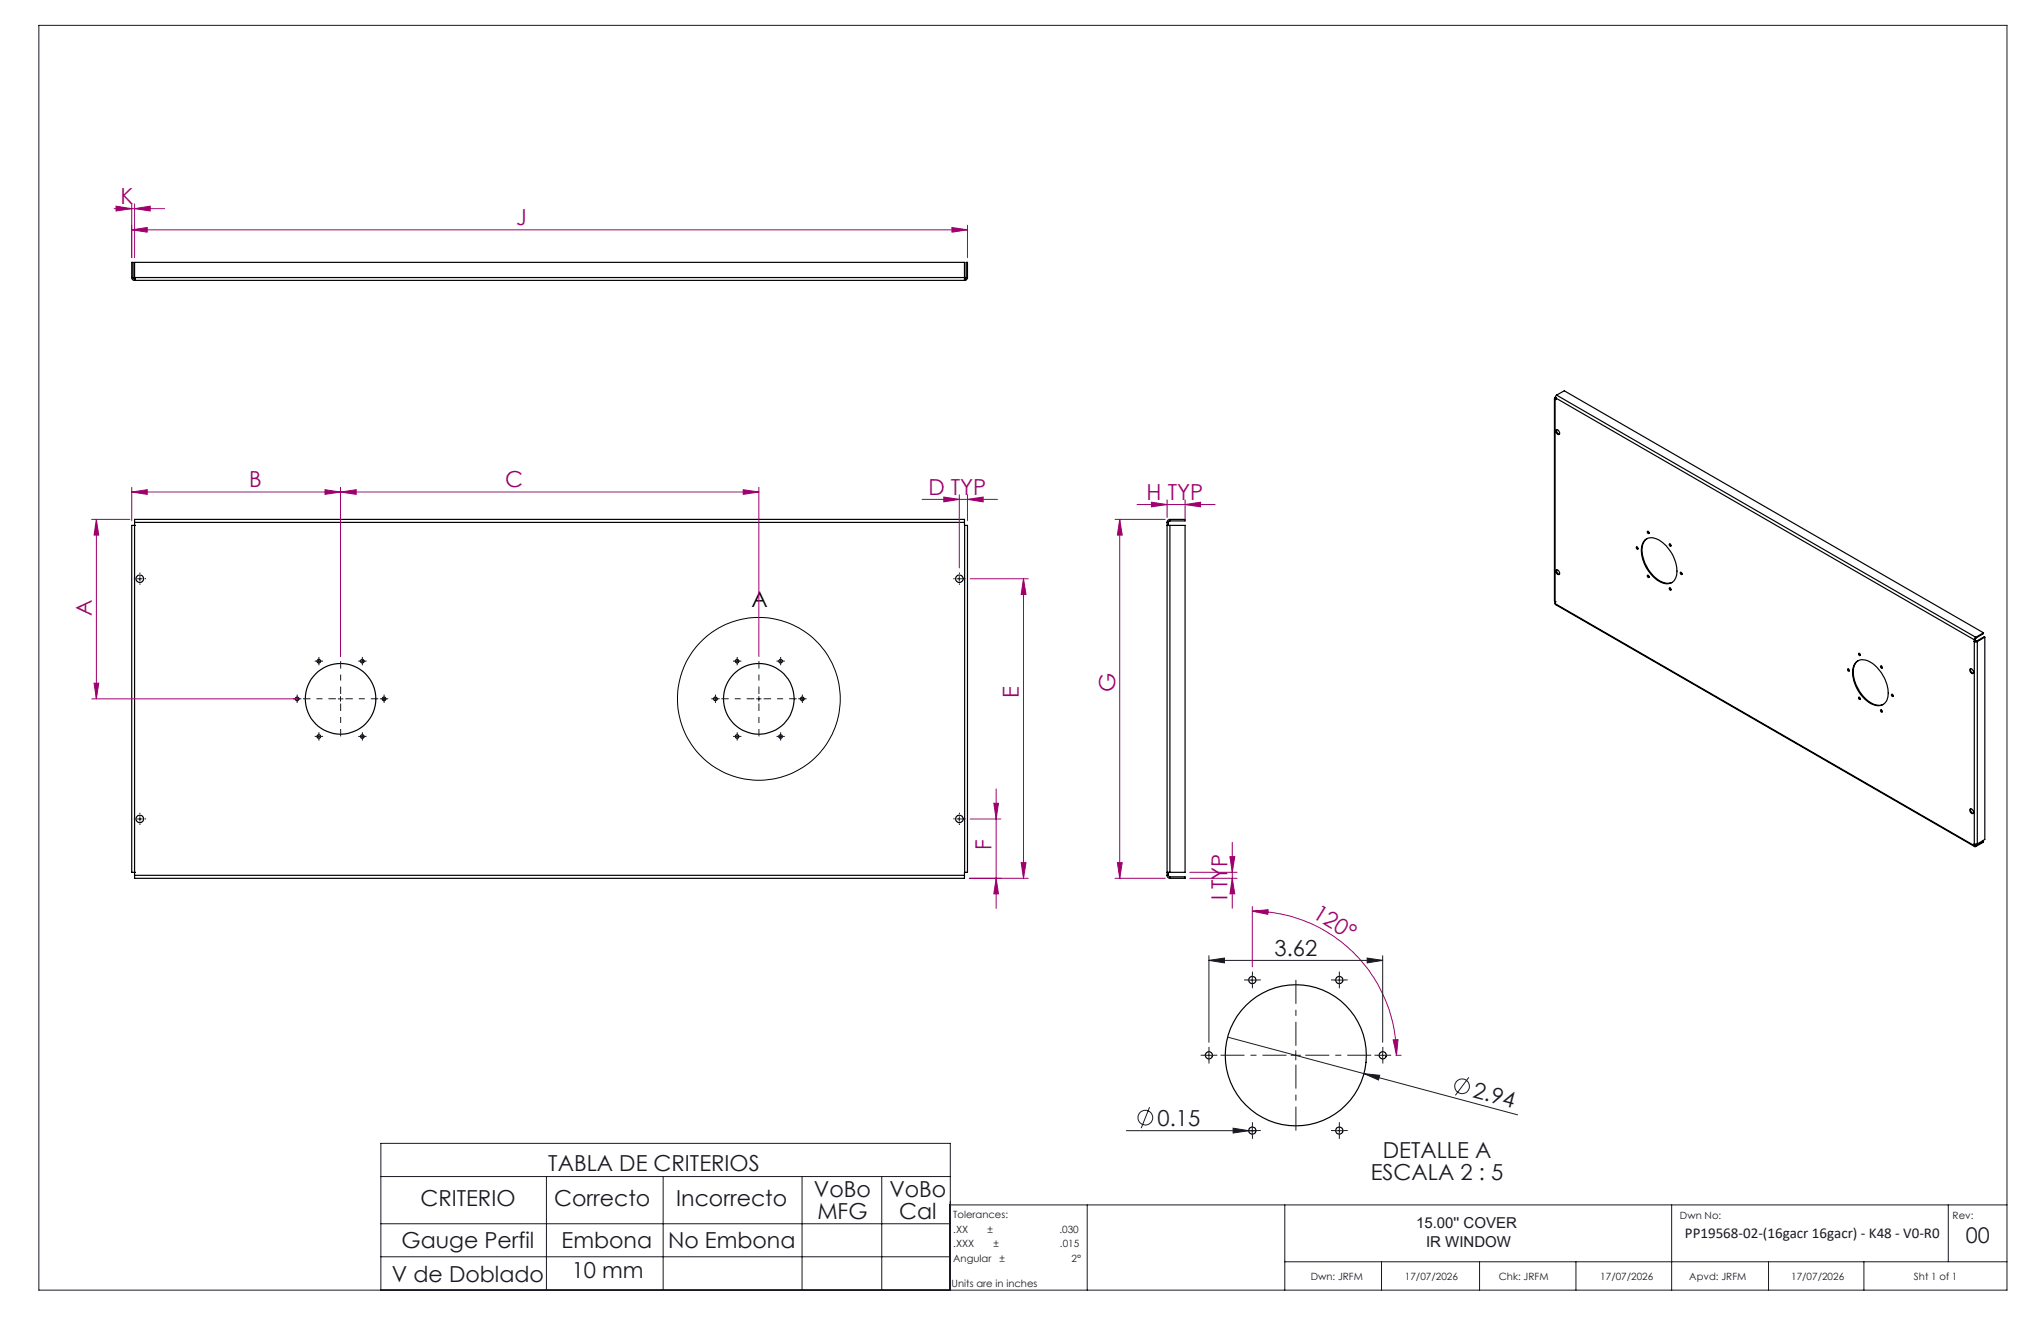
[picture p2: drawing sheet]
<svg xmlns="http://www.w3.org/2000/svg" width="432mm" height="279mm" viewBox="0 0 432 279" stroke-linecap="round" stroke-linejoin="round" font-family="sans-serif">
<g fill="none" stroke="#191924" stroke-width=".21">
<path d="M8.2 5.4h416.4v267.5h-416.4zM29.1 122.4h1M29.6 121.9v1M67 139.8h.9M67.5 139.3v1M76.1 139.8h1.1M76.7 139.3v1M155.4 139.8h1.1M156 139.3v1M164.6 139.8h1M165.1 139.3v1M202.5 122.4h.9"/>
<path d="M203 121.9v1M62.4 147.8h1M62.9 147.3v1M67 155.8h.9M67.5 155.3v1M71.5 147.8h1.1M72 147.3v1M76.1 155.8h1.1M76.7 155.3v1M80.8 147.8h.9M81.2 147.3v1M150.8 147.8h1"/>
<path d="M151.3 147.3v1M155.4 155.8h1.1M156 155.3v1M160.1 147.8h.9M160.5 147.3v1M164.6 155.8h1M165.1 155.3v1M169.2 147.8h1.1M169.7 147.3v1M29.1 173.2h1M29.6 172.7v1M202.5 173.2h.9"/>
<path d="M203 172.7v1M255.8 203.1l3.2-.5v1.1zM255.8 202.1v18.4M255.8 203.1h36.7M259.7 219.4l28.9 7.7M263.9 207.3h2.1M264.9 206.3v2M282.3 207.3h2M283.4 206.3v2M289.2 202.6l3.3 .5-3.3 .6zM292.5 202.1v18.4M238.3 239.1h27.7"/>
<path d="M243.2 234.2l-1.8 4.4M254.7 223.2h2.1M255.8 222.2v2M260.9 238.6l3.3 .5-3.3 .5zM264.9 238.1v2M273.2 223.2h1.9M274.1 222.2v2M282.3 239.1h2M283.4 238.1v2M288.6 227.1l3.3 .3-.3 1zM288.6 227.1l32.5 8.7M291.5 223.2h2"/>
<path d="M292.5 222.2v2M310.8 227.9l-2.9 3.8M80.6 248.8h120.4M80.6 258.8h120.4M115.6 248.8v24M140.3 248.8v24M169.7 248.8v24M186.5 248.8v24M230 254.8v18.1M271.8 254.8v18.1M353.7 254.8v18.1M412.2 254.8v12.1"/>
<path d="M424.6 254.8h-223.7v18.1M80.6 272.8v-31h120.4v31M80.6 265.8h120.4M271.8 266.9h152.8M292.3 266.9v6M313 266.9v6M333.4 266.9v6M374.2 266.9v6M394.3 266.9v6"/>
<circle cx="242.3" cy="236.4" r="1.55"/>
<circle cx="309.3" cy="229.8" r="1.56"/>
</g>
<g fill="none" stroke="#000" stroke-width=".25">
<path d="M27.9 58.7a.6 .6 0 0 0 .6 .6M27.9 58.7v-3.2h.3v3.2M27.9 58.7h.3M28.2 58.7l.3 .3M28.5 58.7v.6M28.5 59h.1M28.5 59.3h.1M28.5 58.7v-3.2h175.5v3.2M28.5 59v.3M28.5 58.7h175.5M28.5 59.3h175.6M204 58.7v.6"/>
<path d="M204 59h.1M204.1 59v.3M204.4 58.7l-.3 .3M204.4 58.7v-3.2h.3v3.2M204.4 58.7h.3M204.7 58.7a.6 .6 0 0 1-.6 .6M328.9 84.3v42.8l.1 .2M329 84.5h.1M329 84.1l-.1 .2 .1 .2M329 84.1h.1M329 84.1l88.7 51.2M329 84.1v43.6"/>
<path d="M329.3 90.9a.58 .58 0 0 1 .6 .4 .58 .58 0 0 1-.2 .6 .75 .75 0 0 1-.4-1zM329.3 83.6l-.3 .5M329.3 83.6l88.7 51.2M329.3 83.6l1.6-.9 88.7 51.1M329.4 90.9a.75 .75 0 0 0 .5 .9M28.5 111.1h-.6v73.4h.6M28.5 111.1h.1M28.5 110.5v-.6h175.5v.6M28.5 110.5v74.6M28.5 110.5h175.5M204 110.5l.1 .6M204.1 111.1h.6v73.4h-.6"/>
<path d="M204.1 111.1v73.4M246.9 111.1h.6M246.9 110.5h.3M246.9 110.5v74.6M247.2 110.5v.6M247.5 110.2l-.3 .3M247.5 109.9a.6 .6 0 0 0-.6 .6M247.5 111.1h3.2v73.4h-3.2M247.5 109.9h3.2v.3h-3.2M247.5 109.9v.3M247.5 111.1v73.4M346.2 115.7h.1a.28 .28 0 0 1 .2 .2 .28 .28 0 0 1-.1 .3l-.2-.2z"/>
<path d="M346.3 115.7l.3 .4M347.9 114.4a2.51 2.51 0 0 1 3.5 .1 7.8 7.8 0 0 1 3.2 7.5 2.2 2.2 0 0 1-3.6 .9 7.8 7.8 0 0 1-3.6-7.6zM348.4 113.9a3.2 3.2 0 0 0-.8 3.8 7.6 7.6 0 0 0 4.6 5.6l.8 .1 .8-.2M348.5 112.4a.24 .24 0 0 1 .4 .2 .24 .24 0 0 1-.2 .3zM348.7 112.4l.2 .3M353.2 115.1a.23 .23 0 0 1 .3 .1 .23 .23 0 0 1-.2 .3zM353.3 115l.2 .4M329 127.3h.1M329 127.7l.1 .2 88.7 51.2M329 127.7l88.7 51.2M329.2 120.6a.58 .58 0 0 1 .6 .3 .58 .58 0 0 1 0 .6 .68 .68 0 0 1-.6-.9zM329.4 120.5a.79 .79 0 0 0 .5 1"/>
<path d="M348.5 121.7a.24 .24 0 0 1 .4 .1 .24 .24 0 0 1-.2 .3zM348.7 121.7l.2 .4M353.3 124.4l.2 .3M355.5 121h.1a.24 .24 0 0 1 .2 .2 .24 .24 0 0 1-.1 .3l-.2-.3zM355.6 121l.2 .4M393.1 139.7a3.3 3.3 0 0 0-.8 3.8 7.6 7.6 0 0 0 4.6 5.6l.8 .1 .8-.2M393.2 138.2a.23 .23 0 0 1 .3 .1 .23 .23 0 0 1-.1 .3zM393.3 138.2l.3 .4M417.7 135.7h.1M417.7 135.7h.6M417.7 135.3v43.6M417.8 135.2l-.1 .1"/>
<path d="M417.8 135.6l-.1 .1M417.8 135.2v.4M417.8 135.6h.1M417.9 135.6h.2M417.9 135.6l-.2 .1M418 134.8l-.3 .5M418 135l-.2 .2M418 134.8v.2M418.1 135.6l.2 .1M418.3 135.7v42.8M419.6 133.8v.2l-1.6 1M419.6 133.8l-1.6 1"/>
<path d="M419.9 134.8l-.1-.1-1.7 .9M419.9 134.8l-1.6 .9M419.9 134.8v42.8l-1.6 .9M390.9 141.5a.24 .24 0 0 1 .3 .2 .24 .24 0 0 1-.1 .3zM391 141.5l.3 .4M392.6 140.2a2.82 2.82 0 0 1 3.9 .3 7.8 7.8 0 0 1 2.8 7.2 2.1 2.1 0 0 1-3.2 1.2 7.9 7.9 0 0 1-4.1-7.5zM393.2 147.5h.1a.28 .28 0 0 1 .2 .2 .28 .28 0 0 1 0 .3l-.3-.2zM393.3 147.5l.3 .3M397.9 150.1h.1a.28 .28 0 0 1 .2 .2 .28 .28 0 0 1-.1 .3l-.2-.1zM398 140.9l.2 .4M398 150.1l.2 .4M400.2 146.9a.22 .22 0 0 1 .3 .1 .22 .22 0 0 1-.2 .2z"/>
<path d="M400.3 146.9l.2 .3M416.8 141.5a.57 .57 0 0 1 .7 .3 .57 .57 0 0 1-.2 .7 .75 .75 0 0 1-.5-1zM416.9 141.4a.7 .7 0 0 0 .6 1M416.8 171.1a.63 .63 0 0 1 .6 1 .67 .67 0 0 1-.6-1zM416.9 171.1a.73 .73 0 0 0 .6 .9M417.7 178.5h.6M417.7 178.9v.1h.3M417.8 178.8l.2 .1M417.8 178.5v.3M417.8 178.8l-.1 .1M418 178.9v.1M419.5 177.8l.1 .1"/>
<path d="M419.6 177.9v.2l-1.6 .9M419.6 177.9l-1.6 1M28.5 184.5h.1M28.5 185.1v.7h175.5v-.7M28.5 185.1h175.5M204.1 184.5l-.1 .6M246.9 184.5h.6M246.9 185.1a.6 .6 0 0 0 .6 .7M246.9 185.1h.3M247.2 185.1l.3 .4M247.2 184.5v.6M247.5 185.5h3.2v.3h-3.2"/>
<path d="M247.5 185.5v.3"/>
<circle cx="29.6" cy="122.4" r=".8"/>
<circle cx="67.4" cy="139.9" r=".39"/>
<circle cx="76.6" cy="139.8" r=".38"/>
<circle cx="155.9" cy="139.8" r=".38"/>
<circle cx="165.1" cy="139.8" r=".38"/>
<circle cx="203" cy="122.4" r=".8"/>
<circle cx="353.4" cy="124.5" r=".22"/>
<circle cx="62.9" cy="147.8" r=".39"/>
<circle cx="67.5" cy="155.8" r=".38"/>
<circle cx="72" cy="147.8" r="7.5"/>
<circle cx="76.6" cy="155.8" r=".37"/>
<circle cx="81.2" cy="147.8" r=".39"/>
<circle cx="151.3" cy="147.8" r=".38"/>
<circle cx="155.9" cy="155.8" r=".37"/>
<circle cx="160.5" cy="147.8" r="7.5"/>
<circle cx="165.2" cy="155.8" r=".37"/>
<circle cx="169.7" cy="147.8" r=".38"/>
<circle cx="398.1" cy="141.1" r=".22"/>
<circle cx="29.6" cy="173.2" r=".8"/>
<circle cx="203" cy="173.2" r=".8"/>
<circle cx="264.9" cy="207.3" r=".76"/>
<circle cx="283.4" cy="207.3" r=".76"/>
<circle cx="255.8" cy="223.2" r=".76"/>
<circle cx="264.9" cy="239.1" r=".76"/>
<circle cx="274.1" cy="223.2" r="14.9"/>
<circle cx="283.4" cy="239.1" r=".76"/>
<circle cx="292.5" cy="223.2" r=".76"/>
</g>
<circle cx="160.5" cy="147.8" r="17.2" fill="none" stroke="#000" stroke-width=".21"/>
<g fill="none" stroke="#a0006e" stroke-width=".21">
<path d="M24.2 44.1h10.6M24.6 43.6l3.3 .5-3.3 .5zM27.9 48.6l3.3-.5v1zM27.9 43.1v11.4M27.9 48.6h176.8M28.5 44.1l3.3-.5v1zM28.5 43.1v11.4M201.4 48.1l3.3 .5-3.3 .5zM204.7 47.6v6.9M19.4 109.9h8.1M20.4 109.9l.5 3.3h-1zM20.4 109.9v37.9"/>
<path d="M27.9 104.1l3.3-.5v1zM27.9 103.1v7M27.9 104.1h132.6M68.8 103.6l3.2 .5-3.2 .5zM72 104.1l3.4-.5v1zM72 103.1v35.8M157.2 103.6l3.3 .5-3.3 .5zM160.5 103.1v35.8M195.1 105.6h15.9M199.7 105.1l3.3 .5-3.3 .6zM203 104.6v15.5M204.7 105.6l3.3-.5v1.1z"/>
<path d="M204.7 104.6v5.5M235.9 109.9h10.6M236.9 109.9l.5 3.3h-1zM236.9 109.9v75.9M240.6 106.7h16.5M243.6 106.2l3.3 .5-3.3 .5zM246.9 105.7v3.8M250.7 106.7l3.3-.5v1zM250.7 105.7v4.4M205.2 122.4h12.4M216.5 122.4l.6 3.3h-1.1zM216.5 122.4v63.4"/>
<path d="M19.4 147.8h43.7M19.9 144.5h1l-.5 3.3zM205.2 173.2h6.5M210.3 169.9h.9l-.5 3.3zM210.7 166.9v25.2M260.7 178.2v13.9M205.1 185.8h12.5M210.7 185.8l.5 3.3h-.9zM216 182.5h1.1l-.6 3.3zM235.9 185.8h10.6M236.4 182.5h1l-.5 3.3zM251.7 185.8h10"/>
<path d="M251.7 184.5h10M260.2 181.2h1l-.5 3.3zM260.7 185.8l.5 3.3h-1zM264.9 192.7l3.4-.3-.1 1zM264.9 192.7a30.5 30.5 0 0 1 30.6 30.5M264.9 191.7v12.8M294.7 219.9h1.1l-.3 3.3zM295.3 223.2h1.1"/>
</g>
<g fill="none" stroke="#191924" stroke-width=".21" stroke-dasharray="15.2 1.3 1.3 1.3" stroke-linecap="butt">
<path d="M28.6 122.4h-.3M29.6 121.4v-.3M29.6 123.4v.3M30.6 122.4h.3M67 139.8h-.4M67.5 139.3v-.4M68 139.8h.4M76.2 139.8h-.4M76.7 139.3v-.4M77.2 139.8h.3M155.5 139.8h-.4M156 139.3v-.4"/>
<path d="M156.5 139.8h.3M164.7 139.8h-.4M165.2 139.3v-.4M165.7 139.8h.3M202 122.4h-.3M203 121.4v-.3M203 123.4v.3M204 122.4h.3M62.4 147.8h-.4M62.9 147.3v-.4M62.9 148.3v.4M63.4 147.8h.4"/>
<path d="M67 155.8h-.4M67.5 155.3v-.4M67.5 156.3v.3M67.5 140.3v.4M68 155.8h.4M76.2 155.8h-.4M76.7 155.3v-.4M76.7 156.3v.3M76.7 140.3v.4M77.2 155.8h.3M80.8 147.8h-.4M81.3 147.3v-.4"/>
<path d="M81.3 148.3v.4M81.8 147.8h.3M150.9 147.8h-.4M151.4 147.3v-.4M151.4 148.3v.4M151.9 147.8h.3M155.5 155.8h-.4M156 140.3v.4M156 155.3v-.4M156 156.3v.3M156.5 155.8h.3M164.7 155.8h-.4"/>
<path d="M165.2 155.3v-.4M165.2 156.3v.3M165.2 140.3v.4M165.7 155.8h.3M169.3 147.8h-.4M169.8 147.3v-.4M169.8 148.3v.4M170.3 147.8h.3M28.6 173.2h-.3M29.6 172.2v-.3M29.6 174.2v.3M30.6 173.2h.3"/>
<path d="M202 173.2h-.3M203 172.2v-.3M203 174.2v.3M204 173.2h.3M264 207.3h-.8M265 206.3v-.8M265 208.3v.7M266 207.3h.7M282.4 207.3h-.8M283.4 206.3v-.8M283.4 208.3v.7M284.4 207.3h.7"/>
<path d="M254.8 223.2h-.8M255.8 222.2v-.8M255.8 224.2v.8M256.8 223.2h.7M264 239.1h-.8M265 238.1v-.7M266 239.1h.7M282.4 239.1h-.8M283.4 238.1v-.7M284.4 239.1h.7M291.6 223.2h-.8M292.6 222.2v-.8"/>
<path d="M292.6 224.2v.8M293.6 223.2h.7M265 240.1v.8M283.4 240.1v.8"/>
</g>
<path d="M272.2 223.2h-14M274.2 221.2v-13.9M274.2 225.2v13.9M276.2 223.2h13.9" fill="none" stroke="#191924" stroke-width=".21" stroke-dasharray="15.2 1.3 1.3 1.3" stroke-dashoffset="10.2" stroke-linecap="butt"/>
<path d="M71.1 147.8h-7M72.1 146.8v-7M72.1 148.8v7M73.1 147.8h6.9M159.6 147.8h-7M160.6 146.8v-7M160.6 148.8v7M161.6 147.8h6.9" fill="none" stroke="#191924" stroke-width=".21" stroke-dasharray="15.2 1.3 1.3 1.3" stroke-dashoffset="13.7" stroke-linecap="butt"/>
<g fill="#191924">
<path d="M260.9 238.6l3.3 .5-3.3 .5z"/>
<path d="M288.6 227.1l3.3 .3-.3 1z"/>
<path d="M255.8 203.1l3.2-.5v1.1zM289.2 202.6l3.3 .5-3.3 .6z"/>
</g>
<g fill="#a0006e">
<path d="M294.7 219.9h1.1l-.3 3.3zM264.9 192.7l3.4-.3-.1 1z"/>
<path d="M204.7 105.6l3.3-.5v1.1zM199.7 105.1l3.3 .5-3.3 .6z"/>
<path d="M27.9 104.1l3.3-.5v1zM68.8 103.6l3.2 .5-3.2 .5zM72 104.1l3.4-.5v1zM157.2 103.6l3.3 .5-3.3 .5zM243.6 106.2l3.3 .5-3.3 .5zM250.7 106.7l3.3-.5v1zM24.6 43.6l3.3 .5-3.3 .5zM28.5 44.1l3.3-.5v1z"/>
<path d="M19.9 144.5h1l-.5 3.3zM20.4 109.9l.5 3.3h-1z"/>
<path d="M216.5 122.4l.6 3.3h-1.1zM216 182.5h1.1l-.6 3.3zM210.3 169.9h.9l-.5 3.3zM210.7 185.8l.5 3.3h-.9zM236.9 109.9l.5 3.3h-1zM236.4 182.5h1l-.5 3.3zM260.2 181.2h1l-.5 3.3zM260.7 185.8l.5 3.3h-1z"/>
<path d="M27.9 48.6l3.3-.5v1zM201.4 48.1l3.3 .5-3.3 .5z"/>
</g>
<g font-size="4.7" fill="#a0006e">
<text x="25.5" y="43.1">K</text>
<text x="109.2" y="47.6">J</text>
<text x="52.7" y="103">B</text>
<text x="106.9" y="103">C</text>
<text x="196.4" y="104.6">D TYP</text>
<text x="242.6" y="105.7">H TYP</text>
<text x="19.4" y="130.3" transform="rotate(-90 19.4 130.3)">A</text>
<text x="215.6" y="147.7" transform="rotate(-90 215.6 147.7)">E</text>
<text x="235.9" y="146.4" transform="rotate(-90 235.9 146.4)">G</text>
<text x="209.8" y="179.7" transform="rotate(-90 209.8 179.7)">F</text>
<text x="259.7" y="190.4" transform="rotate(-90 259.7 190.4)">I TYP</text>
<text x="277.5" y="193.9" transform="rotate(32 277.5 193.9)">120°</text>
</g>
<text font-size="4.7" x="159" y="128.3">A</text>
<g font-size="4.7" fill="#191924">
<text x="269.6" y="202.1">3.62</text>
<text x="311.4" y="232.1" transform="rotate(15 311.4 232.1)">2.94</text>
<text x="244.9" y="238.1">0.15</text>
<text x="292.5" y="244.9">DETALLE A</text>
<text x="116" y="247.6">TABLA DE CRITERIOS</text>
<text x="290" y="249.5">ESCALA 2 : 5</text>
<text x="88.9" y="255">CRITERIO</text>
<text x="117.3" y="255">Correcto</text>
<text x="143.1" y="255">Incorrecto</text>
<text x="172.2" y="253.3">VoBo</text>
<text x="172.9" y="257.8">MFG</text>
<text x="188.2" y="253.3">VoBo</text>
<text x="190.2" y="257.8">Cal</text>
<text x="85" y="264">Gauge Perfil</text>
<text x="118.8" y="264">Embona</text>
<text x="141.3" y="264">No Embona</text>
<text x="82.9" y="271.2">V de Doblado</text>
<text x="121" y="270.2">10 mm</text>
</g>
<text font-size="4.6" fill="#191924" x="415.9" y="263">00</text>
<g font-size="3.2" fill="#191924">
<text x="299.6" y="259.6">15.00'' COVER</text>
<text x="301.7" y="263.8">IR WINDOW</text>
<text x="356.5" y="261.8">PP19568-02-(16gacr 16gacr) - K48 - V0-R0</text>
</g>
<g font-size="2.1" fill="#191924">
<text x="201.7" y="257.6">Tolerances:</text>
<text x="355.4" y="257.8">Dwn No:</text>
<text x="413.1" y="257.8">Rev:</text>
<text x="201.7" y="260.7">.XX</text>
<text x="201.7" y="263.9">.XXX</text>
<text x="208.9" y="260.7">±</text>
<text x="210.2" y="263.9">±</text>
<text x="224.1" y="260.7">.030</text>
<text x="224.3" y="263.9">.015</text>
<text x="201.7" y="267">Angular</text>
<text x="211.5" y="267">±</text>
<text x="226.7" y="267">2°</text>
<text x="201.3" y="272.3">Units are in inches</text>
<text x="277.3" y="270.7">Dwn: JRFM</text>
<text x="297.2" y="270.7">17/07/2026</text>
<text x="317.1" y="270.7">Chk: JRFM</text>
<text x="338.6" y="270.7">17/07/2026</text>
<text x="357.4" y="270.7">Apvd: JRFM</text>
<text x="378.9" y="270.7">17/07/2026</text>
<text x="404.9" y="270.7">Sht 1 of 1</text>
</g>
</svg>
